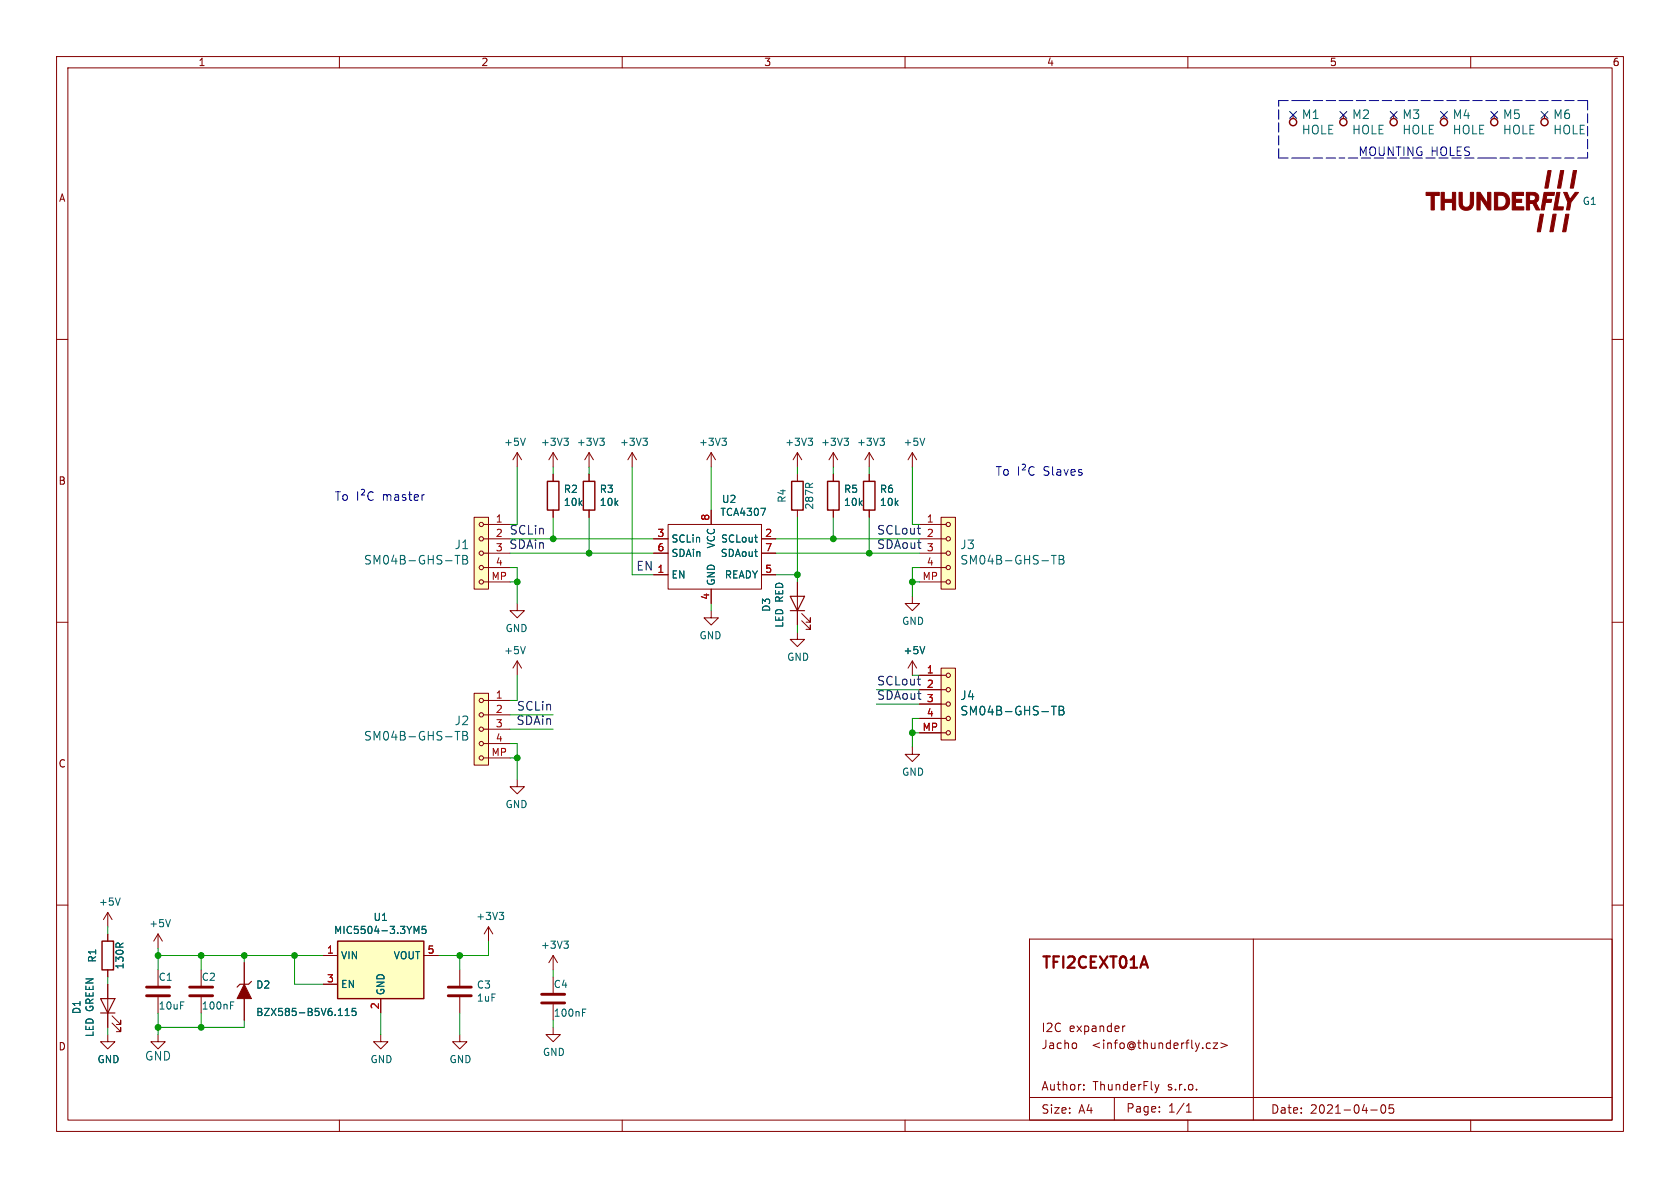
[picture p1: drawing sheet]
<svg xmlns="http://www.w3.org/2000/svg" width="297mm" height="210mm" viewBox="0 0 297 210" stroke-linecap="round" stroke-linejoin="round" font-family="sans-serif">
<g fill="none" stroke="#840000" stroke-width=".18">
<path d="M10 10h277v190h-277zM12 12h273v186h-273zM60 10v2M110 10v2M160 10v2M210 10v2M260 10v2M10 60h2M285 60h2M10 110h2M285 110h2M10 160h2"/>
<path d="M285 160h2M182 166h103v32h-103zM221.6 166v32M60 198v2M110 198v2M160 198v2M182 194h103M190.2 184.4l.1 .2v.5l-.1 .2M191.6 192.6v.1M191.6 191.8v.1M197 194v4M198.5 181.4v1"/>
<path d="M198.9 181.4h-.3l-.1 .2M204.2 191.7l.3 1M204.5 192.7l-.1 .4M204.9 191.7l-.4 1M205 196.5v.1M205 195.7v.1M209.7 196.6h.9M209.7 195.5l.5-.4v1.5M210 198v2M213.4 185.3h.6M213.4 184.4h.6M214.5 184.4h.8l-.8 1h.8"/>
<path d="M215.8 184.4l1.2 .4-1.2 .4M242.3 196.2h1.2M244.3 195.4l.2-.1a.81 .81 0 0 1 .6 .6 .81 .81 0 0 1-.3 .8l-.2 .1a.81 .81 0 0 1-.3-1.4zM246.3 195.3h-.7l-.1 .7 .3-.1h.5l.1 .3-.1 .5-.2 .1-.6-.1M260 198v2"/>
</g>
<path d="M59.7 166.4h15.2v10.1h-15.2z" fill="#ffffc2"/>
<g fill="none" stroke="#840000" stroke-width=".25">
<path d="M140 85.1h2v5.1h-2zM146.3 85.1h2v5.1h-2zM152.7 85.1h2v5.1h-2zM59.7 166.4h15.2v10.1h-15.2z"/>
<circle cx="228.6" cy="21.6" r=".63"/>
<circle cx="237.5" cy="21.6" r=".63"/>
<circle cx="246.4" cy="21.6" r=".63"/>
<circle cx="255.3" cy="21.6" r=".63"/>
<circle cx="264.2" cy="21.6" r=".63"/>
<circle cx="273" cy="21.6" r=".63"/>
</g>
<g fill="none" stroke="#840000" stroke-width=".18">
<path d="M228.6 20.3v.7M237.5 20.3v.7M246.4 20.3v.7M255.3 20.3v.7M264.2 20.3v.7M273 20.3v.7M91.4 80l.8 1.3M91.4 80v2.6M91.4 80l-.7 1.3M97.8 80l-.8 1.3M97.8 80v2.6M97.8 80l.8 1.3"/>
<path d="M104.1 80l-.7 1.3M104.1 80v2.6M104.1 80l.8 1.3M111.8 80l-.8 1.3M111.8 80v2.6M111.8 80l.7 1.3M141 80l-.8 1.3M141 80v2.6M141 83.8v1.3M141 90.2v1.2M141 80l.7 1.3M147.3 80v2.6"/>
<path d="M147.3 83.8v1.3M147.3 90.2v1.2M147.3 80l-.7 1.3M147.3 80l.8 1.3M153.7 80v2.6M153.7 83.8v1.3M153.7 90.2v1.2M153.7 80l-.8 1.3M153.7 80l.7 1.3M161.3 80l-.8 1.3M161.3 80v2.6M161.3 80l.8 1.3"/>
<path d="M91.4 106.7v1.3h-1.2l1.2 1.2 1.3-1.2h-1.3M35.6 171.5v2.7M35.6 176.3v2.8M43.2 170.2v3.8M43.2 176.5v3.8M57.1 168.9h2.6M57.1 174h2.6M67.3 176.5v2.6M74.9 168.9h2.6M81.3 171.5v2.7M81.3 176.3v2.8M86.4 163.8l-.8 1.3"/>
<path d="M86.4 163.8v2.6M86.4 163.8l.7 1.3M97.8 168.9v2.6M97.8 172.7v2.8M97.8 177.5v2.8M97.8 168.9l-.8 1.3M97.8 168.9l.8 1.3M27.9 182.9v1.3h1.3l-1.3 1.2-1.2-1.2h1.2M67.3 182.9v1.3h1.3l-1.3 1.2-1.3-1.2h1.3M81.3 182.9v1.3h1.2l-1.2 1.2-1.3-1.2h1.3M97.8 181.6v1.3h1.3l-1.3 1.3-1.3-1.3h1.3"/>
</g>
<g fill="none" stroke="#006464" stroke-width=".18">
<path d="M92.9 77.5l-.5 1.2M99.7 77.5h.8l-.5 .4M100.2 77.9l.3 .3v.3l-.3 .2M106 77.5h.8l-.4 .4M106.6 77.9l.2 .3v.3l-.2 .2M113.7 77.5h.7l-.4 .4M114.2 77.9l.2 .3v.3l-.2 .2M142.9 77.5h.7l-.4 .4M143.4 77.9l.2 .3v.3l-.2 .2M149.2 77.5h.8l-.4 .4M149.8 77.9l.2 .3v.3l-.2 .2M155.6 77.5h.7l-.4 .4"/>
<path d="M156.1 77.9l.2 .3v.3l-.2 .2M163.5 77.5l-.4 1.2M40.8 177.7h.4M40.8 177.1h.6M59.8 179.5h.7M61 179.5h.7M61 178.6l.4-.3v1.2M62.9 178.3h-.6l-.1 .6 .2-.2 .4 .1 .2 .2-.1 .4-.2 .1-.5-.1M73.2 163.7l.4 1 .5-1v1.3M75.3 163.7h-.6l-.1 .7 .2-.2 .4 .1 .1 .2v.4l-.2 .1-.5-.1M88.3 161.3h.7l-.4 .5M88.8 161.8l.2 .2v.3l-.2 .3"/>
<path d="M99.7 166.4h.8l-.5 .4M100.2 166.8l.3 .3v.3l-.3 .2M103 179h.4M103 178.4h.6"/>
</g>
<g fill="#840000" stroke="#840000" stroke-width=".18">
<path d="M252.1 34h2.4v.6h-.9v2.5h-.6v-2.5h-.9z"/>
<path d="M261.1 34h.6l1.3 2v-2h.6v3.1h-.5l-1.4-2.1v2.1h-.6z"/>
<path d="M267.3 34h2v.6h-1.4v.6h1.1v.6h-1.1v.8h1.5v.5h-2.1z"/>
<path d="M254.8 34h.5v1.2h1.5v-1.2h.5v3.1h-.5v-1.3h-1.5v1.3h-.5z"/>
<path d="M275.9 30.1h.6l-.6 3.2-.6-.1z"/>
<path d="M273.7 30.2h.5l-.5 3.1h-.6z"/>
<path d="M272.3 37.9h.6l-.5 2.9a.2 .2 0 0 1-.1 .2 .2 .2 0 0 1-.3 0h-.2z"/>
<path d="M274.5 37.9h.6l-.5 3.1h-.6z"/>
<path d="M276.8 37.9h.6l-.6 3.1h-.5z"/>
<path d="M275.2 34h.6l-.5 2.6h1.1l-.1 .5h-1.6z"/>
<path d="M278.1 30.2l.6-.1-.4 2.7a.42 .42 0 0 1-.2 .5 .42 .42 0 0 1-.5-.1z"/>
<path d="M276.4 34h.6l.6 1.2 .9-1.2h.5l-.2 .4a3.6 3.6 0 0 0-1.2 2l-.1 .7h-.6l.3-1.4z"/>
<path d="M264.2 34h.7a1.61 1.61 0 0 1 2 1.5 1.61 1.61 0 0 1-2 1.6h-.7v-.5h1a1.05 1.05 0 0 0 1.1-1 1.05 1.05 0 0 0-1.2-1.1h-.3v2.1h-.6z"/>
<path d="M273 34h1.8l-.1 .6h-1.3v.6l.9 .1-.1 .5h-1l-.1 .8a.44 .44 0 0 1-.2 .5 .44 .44 0 0 1-.4 0z"/>
<path d="M269.8 34h.7a1.11 1.11 0 0 1 1.5 1.2l-.5 .6 .7 1.3h-.6l-.6-1.1h-.6v1.1h-.6v-2.6h.6v1a.69 .69 0 0 0 1-.7 .79 .79 0 0 0-1-.3h-.6z"/>
<path d="M257.9 34h.6v1.5a.78 .78 0 0 0 .3 1 .78 .78 0 0 0 1-.2l.1-2.3h.6v1.2a1.52 1.52 0 0 1-1.3 2 1.52 1.52 0 0 1-1.3-2z"/>
<path d="M43.2 174l1.2 2.5h-2.5z"/>
</g>
<path d="M33.5 176h4.1M33.5 174.5h4.1M79.2 176h4.1M79.2 174.5h4.1M95.8 177.3h4M95.8 175.8h4" fill="none" stroke="#840000" stroke-width=".51"/>
<path d="M44.4 173.5l-.5 .5h-1.5l-.5 .5" fill="none" stroke="#840000" stroke-width=".2"/>
<path d="M166.4 118.1h2.5v12.7h-2.5z" fill="#ffffc2"/>
<g fill="none" stroke="#840000" stroke-width=".18">
<path d="M91.4 116.8l.8 1.3M91.4 116.8v2.6M91.4 116.8l-.7 1.3M125.7 108v1.2h-1.2l1.2 1.3 1.3-1.3h-1.3M141 111.8v1.2h1.2l-1.2 1.3-1.3-1.3h1.3M141 102.9v7.6M141.7 109.7l1.6 1.6v-.8v.8h-.8M141.7 108.5l1.6 1.5v-.8v.8h-.8M162.6 119.4h4.7M166.4 118.1h2.5v12.7h-2.5zM162.6 129.5h4.7M162.6 127h4.7"/>
<path d="M162.6 124.5h4.7M162.6 121.9h4.7M19 174v7.6M19.8 179.6l1.5 1.5v-.8v.8h-.7M19.8 180.8l1.5 1.6v-.8v.8h-.7"/>
<circle cx="167.6" cy="119.4" r=".38"/>
<circle cx="167.6" cy="129.5" r=".38"/>
<circle cx="167.6" cy="127" r=".38"/>
<circle cx="167.6" cy="124.5" r=".38"/>
<circle cx="167.6" cy="121.9" r=".38"/>
</g>
<path d="M92.9 114.3l-.5 1.3M185.9 124.9h.8M186.3 124.9v1.5M187.2 124.9h.6l.2 .1v.3l-.2 .3a.41 .41 0 0 1 .3 .3 .41 .41 0 0 1-.3 .5h-.6zM187.2 125.6h.6" fill="none" stroke="#006464" stroke-width=".18"/>
<path d="M139.7 105.4h2.5l-1.2 2.6zM139.7 108h2.5M17.8 176.5h2.5l-1.3 2.6zM17.8 179.1h2.5" fill="none" stroke="#840000" stroke-width=".2"/>
<path d="M166.4 91.4h2.5v12.7h-2.5z" fill="#ffffc2"/>
<g fill="none" stroke="#840000" stroke-width=".18">
<path d="M162.6 97.8h4.7M162.6 95.3h4.7M162.6 92.7h4.7M166.4 91.4h2.5v12.7h-2.5zM162.6 102.9h4.7M162.6 100.3h4.7M19 182.9v1.3h1.3l-1.3 1.2-1.2-1.2h1.2"/>
<circle cx="167.6" cy="95.3" r=".38"/>
<circle cx="167.6" cy="92.7" r=".38"/>
<circle cx="167.6" cy="97.8" r=".38"/>
<circle cx="167.6" cy="102.9" r=".38"/>
<circle cx="167.6" cy="100.3" r=".38"/>
</g>
<path d="M185.9 98.2h.8M186.3 98.2v1.5M187.2 98.2h.6l.2 .1v.3l-.2 .3a.41 .41 0 0 1 .3 .4 .41 .41 0 0 1-.3 .4h-.6zM187.2 98.9h.6" fill="none" stroke="#006464" stroke-width=".18"/>
<path d="M83.8 91.4h2.6v12.7h-2.6z" fill="#ffffc2"/>
<g fill="none" stroke="#840000" stroke-width=".18">
<path d="M83.8 91.4h2.6v12.7h-2.6zM85.5 97.8h4.7M85.5 95.3h4.7M85.5 92.7h4.7M85.5 102.9h4.7M85.5 100.3h4.7"/>
<circle cx="85.1" cy="92.7" r=".38"/>
<circle cx="85.1" cy="97.8" r=".38"/>
<circle cx="85.1" cy="95.3" r=".38"/>
<circle cx="85.1" cy="100.3" r=".38"/>
<circle cx="85.1" cy="102.9" r=".38"/>
</g>
<path d="M80.4 98.2h.9M80.9 98.2v1.5M81.8 98.2h.5l.2 .1 .1 .3-.3 .3a.41 .41 0 0 1 .4 .4 .41 .41 0 0 1-.3 .4h-.6zM81.8 98.9h.5" fill="none" stroke="#006464" stroke-width=".18"/>
<path d="M83.8 122.6h2.6v12.7h-2.6z" fill="#ffffc2"/>
<g fill="none" stroke="#840000" stroke-width=".18">
<path d="M97.8 83.8v1.3M97.8 90.2v1.2M104.1 83.8v1.3M104.1 90.2v1.2M115.6 95.3h2.5M115.6 97.8h2.5M118.1 92.7h16.5v11.4h-16.5zM125.7 80v2.6M125.7 90.2v2.5M125.7 80l-.7 1.3M125.7 80l.8 1.3M134.6 95.3h2.6"/>
<path d="M134.6 97.8h2.6M147.3 83.8v1.3M147.3 90.2v1.2M153.7 83.8v1.3M153.7 90.2v1.2M115.6 101.6h2.5M125.7 104.1v2.6M134.6 101.6h2.6M141 102.9v2.5M141 108v2.5M161.3 105.4v1.3h1.3l-1.3 1.3-1.3-1.3h1.3M161.3 116.8l-.8 1.3"/>
<path d="M161.3 116.8v2.6M161.3 116.8l.8 1.3M162.6 119.4h3.8M83.8 122.6h2.6v12.7h-2.6zM85.5 134h4.7M85.5 131.4h4.7M85.5 128.9h4.7M85.5 126.4h4.7M85.5 123.8h4.7M91.4 137.8v1.3h-1.2l1.2 1.2 1.3-1.2h-1.3M161.3 132.1v1.3h1.3l-1.3 1.2-1.3-1.2h1.3M162.6 121.9h3.8"/>
<path d="M162.6 124.5h3.8M162.6 127h3.8M162.6 129.5h3.8M19 161.3l-.7 1.3M19 161.3v2.5M19 165.1v1.3M19 171.5v1.2M19 174v2.5M19 179.1v2.5M19 161.3l.8 1.3M27.9 165.1v2.5M27.9 171.5v2.7"/>
<path d="M27.9 176.3v2.8M27.9 165.1l-.7 1.3M27.9 165.1l.8 1.3M43.2 170.2v3.8M43.2 176.5v3.8M57.1 168.9h2.6M57.1 174h2.6M67.3 176.5v2.6M74.9 168.9h2.6"/>
<circle cx="85.1" cy="128.9" r=".38"/>
<circle cx="85.1" cy="126.4" r=".38"/>
<circle cx="85.1" cy="131.4" r=".38"/>
<circle cx="85.1" cy="134" r=".38"/>
<circle cx="85.1" cy="123.8" r=".38"/>
</g>
<g fill="none" stroke="#006464" stroke-width=".18">
<path d="M127.6 77.5h.8l-.4 .4M128.2 77.9l.2 .3v.3l-.2 .2M133.4 95h.5M133.8 95.8h.1M134.5 89.9h.8l-.5 1.2M163.5 114.3l-.4 1.3M80.4 129.3h.9M80.9 129.3v1.5M81.8 129.3h.5l.2 .1 .1 .3-.3 .3a.41 .41 0 0 1 .4 .4 .41 .41 0 0 1-.3 .4h-.6zM81.8 130h.5M185.9 124.9h.8M186.3 124.9v1.5"/>
<path d="M187.2 124.9h.6l.2 .1v.3l-.2 .3a.41 .41 0 0 1 .3 .3 .41 .41 0 0 1-.3 .5h-.6zM187.2 125.6h.6M21.2 158.7l-.4 1.3M30.1 162.6l-.4 1.2M59.8 179.5h.7M61 179.5h.7M61 178.6l.4-.3v1.2M62.9 178.3h-.6l-.1 .6 .2-.2 .4 .1 .2 .2-.1 .4-.2 .1-.5-.1M73.2 163.7l.4 1 .5-1v1.3M75.3 163.7h-.6l-.1 .7 .2-.2 .4 .1 .1 .2v.4l-.2 .1-.5-.1"/>
</g>
<path d="M25.9 176h4.1M25.9 174.5h4.1" fill="none" stroke="#840000" stroke-width=".51"/>
<path d="M96.8 85.1h2v5.1h-2zM103.1 85.1h2.1v5.1h-2.1zM18 166.4h2.1v5.1h-2.1z" fill="none" stroke="#840000" stroke-width=".25"/>
<path d="M162.2 93.4h.5M162.6 94.4h.1M162.2 120.1h.5M162.6 121.1h.1" fill="none" stroke="#0f0f0f" stroke-width=".18"/>
<g fill="none" stroke="#0000c2" stroke-width=".18">
<path d="M59.3 86.9h.9M59.7 86.9v1.6M60.7 87.6l.2-.2 .4 .2 .1 .6-.1 .2-.4 .1-.2-.2zM63.2 86.9v1.6M63.9 86.6l.3-.1a.31 .31 0 0 1 .2 .5l-.5 .5h.6M66 87.1a.61 .61 0 0 0-.8 0 .61 .61 0 0 0-.2 .7 .57 .57 0 0 0 .3 .6 .57 .57 0 0 0 .7-.1M75 87.4l-.2 .1M176.1 82.5h.9M176.6 82.5v1.5M177.5 83.1l.2-.1 .5 .1v.6l-.1 .2-.4 .1-.2-.1zM180.1 82.5v1.5M180.7 82.1h.4a.31 .31 0 0 1 .1 .5l-.5 .5h.6"/>
<path d="M182.8 82.6a.61 .61 0 0 0-.7 0 .61 .61 0 0 0-.2 .8 .57 .57 0 0 0 .3 .5 .57 .57 0 0 0 .6 0"/>
</g>
<path d="M226.1 17.8h3.8M229.9 17.8h7.6M237.5 17.8h25.4M262.9 17.8h17.8M280.7 17.8v10.1M226.1 27.9h3.8M226.1 27.9v-10.1M229.9 27.9h7.6M262.9 27.9h-25.4M262.9 27.9h17.8" fill="none" stroke="#0000c2" stroke-width=".18" stroke-dasharray="1.7 .6"/>
<g fill="none" stroke="#009600" stroke-width=".18">
<path d="M90.2 95.3h25.4M90.2 97.8h25.4M91.4 82.6v10.1M97.8 82.6v1.2M97.8 91.4v3.9M104.1 82.6v1.2M104.1 91.4v6.4M111.8 82.6v19h3.8M125.7 82.6v7.6M137.2 95.3h25.4M137.2 97.8h25.4M141 82.6v1.2"/>
<path d="M141 91.4v11.5M147.3 82.6v1.2M147.3 91.4v3.9M153.7 82.6v1.2M153.7 91.4v6.4M161.3 82.6v10.1M90.2 100.3h1.2v6.4M90.2 102.9h1.2M91.4 119.4v4.4h-1.2M125.7 106.7v1.3M137.2 101.6h3.8M141 110.5v1.3"/>
<path d="M161.3 102.9h1.3M162.6 100.3h-1.3v5.1M90.2 131.4h1.2v6.4M90.2 128.9h7.6M90.2 126.4h7.6M90.2 134h1.2M154.9 121.9h7.7M154.9 124.5h7.7M161.3 129.5h1.3M162.6 127h-1.3v5.1M19 163.8v1.3M19 172.7v1.3"/>
<path d="M27.9 168.9h29.2M27.9 167.6v3.9M27.9 179.1v3.8M35.6 168.9v2.6M35.6 179.1v2.5M43.2 168.9v1.3M52.1 168.9v5.1h5M67.3 179.1v3.8M81.3 168.9v2.6M81.3 179.1v3.8M86.4 166.4v2.5h-8.9M97.8 171.5v1.2"/>
<path d="M19 181.6v1.3M43.2 180.3v1.3h-15.3M97.8 180.3v1.3"/>
</g>
<path d="M228 19.7l1.2 1.2M229.2 19.7l-1.2 1.2M236.9 19.7l1.2 1.2M238.1 19.7l-1.2 1.2M245.8 19.7l1.2 1.2M247 19.7l-1.2 1.2M254.7 19.7l1.2 1.2M255.9 19.7l-1.2 1.2M263.6 19.7l1.2 1.2M264.8 19.7l-1.2 1.2M272.4 19.7l1.3 1.2M273.7 19.7l-1.3 1.2" fill="none" stroke="#000084" stroke-width=".18"/>
<g fill="#009600" stroke="#009600" stroke-width=".18">
<circle cx="141" cy="101.6" r=".51"/>
<circle cx="153.7" cy="97.8" r=".51"/>
<circle cx="161.3" cy="129.5" r=".51"/>
<circle cx="147.3" cy="95.3" r=".51"/>
<circle cx="43.2" cy="168.9" r=".51"/>
<circle cx="52.1" cy="168.9" r=".51"/>
<circle cx="81.3" cy="168.9" r=".51"/>
<circle cx="91.4" cy="102.9" r=".51"/>
<circle cx="104.1" cy="97.8" r=".51"/>
<circle cx="97.8" cy="95.3" r=".51"/>
<circle cx="91.4" cy="134" r=".51"/>
<circle cx="161.3" cy="102.9" r=".51"/>
<circle cx="27.9" cy="181.6" r=".51"/>
<circle cx="35.6" cy="181.6" r=".51"/>
<circle cx="35.6" cy="168.9" r=".51"/>
<circle cx="27.9" cy="168.9" r=".51"/>
</g>
<text font-size="2.8" fill="#840000" x="184" y="171.8">TFI2CEXT01A</text>
<g font-size="2.1" fill="#006464">
<text x="230.1" y="21.2">M1</text>
<text x="230.1" y="24">HOLE</text>
<text x="238.9" y="21.2">M2</text>
<text x="238.9" y="24">HOLE</text>
<text x="247.8" y="21.2">M3</text>
<text x="247.8" y="24">HOLE</text>
<text x="256.7" y="21.2">M4</text>
<text x="256.7" y="24">HOLE</text>
<text x="265.6" y="21.2">M5</text>
<text x="265.6" y="24">HOLE</text>
<text x="274.5" y="21.2">M6</text>
<text x="274.5" y="24">HOLE</text>
<text x="64.2" y="100">SM04B-GHS-TB</text>
<text x="80.3" y="97.3">J1</text>
<text x="169.7" y="97.3">J3</text>
<text x="169.7" y="100">SM04B-GHS-TB</text>
<text x="169.7" y="124">J4</text>
<text x="64.2" y="131.1">SM04B-GHS-TB</text>
<text x="80.3" y="128.4">J2</text>
<text x="169.7" y="126.7">SM04B-GHS-TB</text>
<text x="25.5" y="187.7">GND</text>
</g>
<g font-size="2.1" fill="#0000c2">
<text x="240" y="27.7">MOUNTING HOLES</text>
<text x="67.6" y="88.7">master</text>
<text x="184.5" y="84.2">Slaves</text>
</g>
<g font-size="2.1" fill="#009600">
<text x="90.1" y="94.6">SCLin</text>
<text x="154.9" y="94.6">SCLout</text>
<text x="154.9" y="121.3">SCLout</text>
</g>
<g font-size="2.1" fill="#0f0f0f">
<text x="90" y="97.1">SDAin</text>
<text x="112.4" y="101">EN</text>
<text x="154.9" y="97.1">SDAout</text>
<text x="91.3" y="125.7">SCLin</text>
<text x="154.9" y="123.8">SDAout</text>
<text x="91.3" y="128.3">SDAin</text>
</g>
<g font-size="2.1" fill="#840000">
<text x="184" y="182.7">I2C</text>
<text x="184" y="185.7">Jacho</text>
<text x="189" y="182.7">expander</text>
<text x="193.1" y="185.7">&lt;info@thunderfly.cz&gt;</text>
<text x="184" y="193">Author:</text>
<text x="184" y="197.1">Size:</text>
<text x="190.7" y="197.1">A4</text>
<text x="193.2" y="193">ThunderFly</text>
<text x="199" y="196.9">Page:</text>
<text x="206.5" y="193">s.r.o.</text>
<text x="206.5" y="196.9">1/1</text>
<text x="224.6" y="197.1">Date:</text>
<text x="231.6" y="197.1">2021-04-05</text>
</g>
<g font-size="1.8" fill="#840000">
<text x="35" y="11.9">1</text>
<text x="85" y="11.9">2</text>
<text x="135" y="11.9">3</text>
<text x="185" y="11.9">4</text>
<text x="235" y="11.9">5</text>
<text x="285" y="11.9">6</text>
<text x="10.3" y="35.9">A</text>
<text x="10.3" y="85.9">B</text>
<text x="10.3" y="135.9">C</text>
<text x="10.3" y="185.9">D</text>
</g>
<g font-size="1.8" fill="#006464">
<text x="279.7" y="36.4">G1</text>
<text x="89" y="79">+5V</text>
<text x="95.5" y="79">+3V3</text>
<text x="101.9" y="79">+3V3</text>
<text x="109.5" y="79">+3V3</text>
<text x="123.5" y="79">+3V3</text>
<text x="138.7" y="79">+3V3</text>
<text x="145.1" y="79">+3V3</text>
<text x="151.4" y="79">+3V3</text>
<text x="159.6" y="79">+5V</text>
<text x="99.6" y="87.3">R2</text>
<text x="99.6" y="89.6">10k</text>
<text x="105.9" y="87.3">R3</text>
<text x="105.9" y="89.6">10k</text>
<text x="127.5" y="89.1">U2</text>
<text x="139.1" y="89" transform="rotate(-90 139.1 89)">R4</text>
<text x="149.1" y="87.3">R5</text>
<text x="149.1" y="89.6">10k</text>
<text x="155.5" y="87.3">R6</text>
<text x="155.5" y="89.6">10k</text>
<text x="127.3" y="91.4">TCA4307</text>
<text x="144" y="90.2" transform="rotate(-90 144 90.2)">287R</text>
<text x="118.6" y="96.1">SCLin</text>
<text x="118.6" y="98.7">SDAin</text>
<text x="126.6" y="97" transform="rotate(-90 126.6 97)">VCC</text>
<text x="127.3" y="98.7">SDAout</text>
<text x="127.4" y="96.1">SCLout</text>
<text x="118.6" y="102.5">EN</text>
<text x="126.6" y="103.6" transform="rotate(-90 126.6 103.6)">GND</text>
<text x="128" y="102.5">READY</text>
<text x="89.3" y="111.9">GND</text>
<text x="123.6" y="113.2">GND</text>
<text x="136.3" y="108.2" transform="rotate(-90 136.3 108.2)">D3</text>
<text x="138.7" y="111.1" transform="rotate(-90 138.7 111.1)">LED RED</text>
<text x="159.4" y="110.7">GND</text>
<text x="89" y="115.8">+5V</text>
<text x="139.1" y="117">GND</text>
<text x="159.6" y="115.8">+5V</text>
<text x="159.4" y="137.3">GND</text>
<text x="89.3" y="143.1">GND</text>
<text x="17.4" y="160.3">+5V</text>
<text x="26.3" y="164.1">+5V</text>
<text x="59" y="165.3">MIC5504-3.3YM5</text>
<text x="65.9" y="163">U1</text>
<text x="84.1" y="162.8">+3V3</text>
<text x="95.5" y="167.9">+3V3</text>
<text x="17.2" y="170.3" transform="rotate(-90 17.2 170.3)">R1</text>
<text x="22" y="171.5" transform="rotate(-90 22 171.5)">130R</text>
<text x="27.9" y="173.6">C1</text>
<text x="35.6" y="173.6">C2</text>
<text x="60.2" y="169.8">VIN</text>
<text x="69.5" y="169.8">VOUT</text>
<text x="14.4" y="179.4" transform="rotate(-90 14.4 179.4)">D1</text>
<text x="27.9" y="178.7">10uF</text>
<text x="35.6" y="178.7">100nF</text>
<text x="45.2" y="175">D2</text>
<text x="45.2" y="179.8">BZX585-B5V6.115</text>
<text x="60.2" y="174.9">EN</text>
<text x="68.2" y="176" transform="rotate(-90 68.2 176)">GND</text>
<text x="84.2" y="175">C3</text>
<text x="84.2" y="177.3">1uF</text>
<text x="97.8" y="174.9">C4</text>
<text x="97.8" y="179.9">100nF</text>
<text x="16.7" y="183.4" transform="rotate(-90 16.7 183.4)">LED GREEN</text>
<text x="17.1" y="188.1">GND</text>
<text x="65.4" y="188.1">GND</text>
<text x="79.4" y="188.1">GND</text>
<text x="95.9" y="186.9">GND</text>
</g>
<g font-size="1.8" fill="#a90000">
<text x="87.6" y="92.5">1</text>
<text x="87.6" y="95">2</text>
<text x="116.1" y="95">3</text>
<text x="125.5" y="92.1" transform="rotate(-90 125.5 92.1)">8</text>
<text x="135.2" y="95">2</text>
<text x="163.8" y="92.5">1</text>
<text x="163.8" y="95">2</text>
<text x="87.6" y="97.5">3</text>
<text x="87.6" y="100.1">4</text>
<text x="116.1" y="101.3">1</text>
<text x="116.1" y="97.5">6</text>
<text x="135.2" y="101.3">5</text>
<text x="135.2" y="97.5">7</text>
<text x="163.8" y="97.5">3</text>
<text x="163.8" y="100.1">4</text>
<text x="86.8" y="102.6">MP</text>
<text x="125.5" y="106.1" transform="rotate(-90 125.5 106.1)">4</text>
<text x="163" y="102.6">MP</text>
<text x="163.8" y="119.1">1</text>
<text x="87.6" y="123.6">1</text>
<text x="163.8" y="121.7">2</text>
<text x="163.8" y="124.2">3</text>
<text x="87.6" y="126.1">2</text>
<text x="87.6" y="128.7">3</text>
<text x="87.6" y="131.2">4</text>
<text x="163" y="129.3">MP</text>
<text x="163.8" y="126.7">4</text>
<text x="86.8" y="133.7">MP</text>
<text x="57.7" y="168.7">1</text>
<text x="57.7" y="173.7">3</text>
<text x="75.5" y="168.7">5</text>
<text x="67.1" y="178.5" transform="rotate(-90 67.1 178.5)">2</text>
</g>
</svg>
